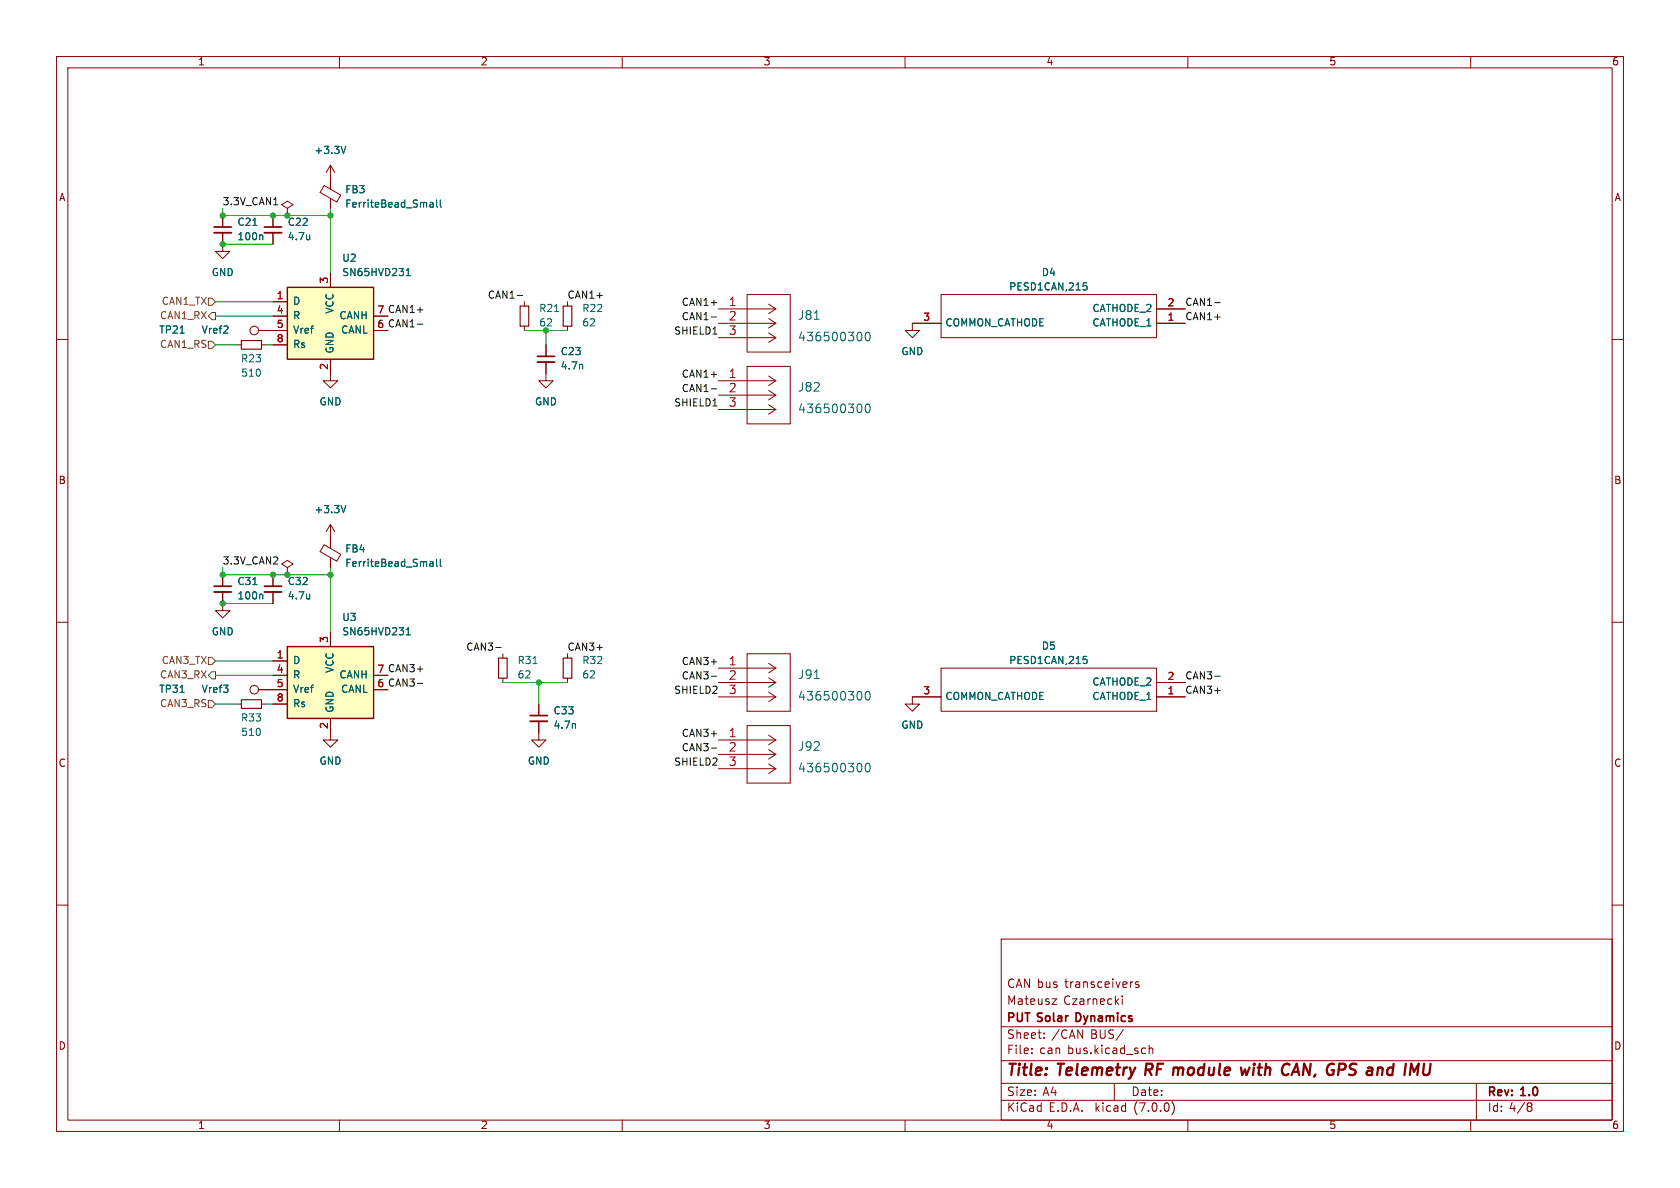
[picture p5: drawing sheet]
<svg xmlns="http://www.w3.org/2000/svg" width="297mm" height="210mm" viewBox="0 0 297 210" stroke-linecap="round" stroke-linejoin="round" font-family="sans-serif">
<g fill="none" stroke="#840000" stroke-width=".18">
<path d="M10 10h277v190h-277zM12 12h273v186h-273zM60 10v2M110 10v2M160 10v2M210 10v2M260 10v2M39.4 38.1v2M48.3 38.1v2M50.8 36.8l1-.6-1-.6-1 .6 1 .6v1.3M50.8 38.1h.1M57.3 32.8l2.9 1.7-.7 1.2-2.9-1.7z"/>
<path d="M58.4 29.2v4.2M58.4 35.1v1.7M58.4 29.2l-.7 1.3M58.4 29.2l.8 1.3M10 60h2M39.4 41.1v3.4h1.2l-1.2 1.2-1.3-1.2h1.3M45.7 58.4h5.1M48.3 53.3h2.5M48.3 55.9h2.5M48.3 41.1v2.1M58.4 48.3v2.5M66 55.9h2.6"/>
<path d="M66 58.4h2.6M92.7 53.3v.8M92.7 57.7v.7M100.3 53.3v.8M100.3 57.7v.7M127 57.2h10.2M127 54.6h10.2M127 59.7h10.2M132.1 52.1h7.6v10.1h-7.6zM135.9 58.9l1.3 .8M135.9 56.3l1.3 .9M135.9 53.8l1.3 .8"/>
<path d="M137.2 59.7l-1.3 .8M137.2 57.2l-1.3 .8M137.2 54.6l-1.3 .8M166.4 52.1h38.1v7.6h-38.1zM166.4 57.2h-5.1v1.2h1.3l-1.3 1.3-1.3-1.3h1.3M204.5 57.2h5M204.5 54.6h5M285 60h2M41.9 61h.8M46.2 61h.8M48.3 61h2.5M58.4 63.5v3.8h1.3l-1.3 1.3-1.3-1.3h1.3"/>
<path d="M96.5 64v3.3h1.3l-1.3 1.3-1.3-1.3h1.3M96.5 61v2M127 72.4h10.2M127 69.9h10.2M127 67.3h10.2M132.1 64.8h7.6v10.1h-7.6zM135.9 71.6l1.3 .8M135.9 69l1.3 .9M135.9 66.5l1.3 .8M137.2 72.4l-1.3 .8M137.2 69.9l-1.3 .8M137.2 67.3l-1.3 .8"/>
<path d="M57.3 96.3l2.9 1.7-.7 1.2-2.9-1.7zM58.4 92.7v4.2M58.4 98.6v1.7M58.4 92.7l-.7 1.3M58.4 92.7l.8 1.3M10 110h2M39.4 104.6v3.4h1.2l-1.2 1.2-1.3-1.2h1.3M39.4 101.6v2M48.3 101.6v2M48.3 104.6v2.1M48.3 116.8h2.5M48.3 119.4h2.5"/>
<path d="M50.8 100.3l1-.6-1-.6-1 .6 1 .6v1.3M50.8 101.6h.1M58.4 111.8v2.5M66 119.4h2.6M88.9 115.6v.7M88.9 119.9v.8M100.3 115.6v.7M100.3 119.9v.8M127 118.1h10.2M132.1 115.6h7.6v10.1h-7.6zM135.9 119.8l1.3 .9M135.9 117.3l1.3 .8"/>
<path d="M137.2 118.1l-1.3 .8M166.4 118.1h38.1v7.6h-38.1zM285 110h2M41.9 124.5h.8M45.7 121.9h5.1M46.2 124.5h.8M48.3 124.5h2.5M58.4 127v3.8h1.3l-1.3 1.3-1.3-1.3h1.3M66 121.9h2.6M95.2 127.5v3.3h1.3l-1.3 1.3-1.2-1.3h1.2M95.2 124.5v2M127 135.9h10.2"/>
<path d="M127 133.4h10.2M127 130.8h10.2M127 123.2h10.2M127 120.7h10.2M132.1 128.3h7.6v10.1h-7.6zM135.9 135.1l1.3 .8M135.9 132.5l1.3 .9M135.9 130l1.3 .8M135.9 122.4l1.3 .8M137.2 135.9l-1.3 .8M137.2 133.4l-1.3 .8M137.2 130.8l-1.3 .8"/>
<path d="M137.2 123.2l-1.3 .8M137.2 120.7l-1.3 .8M166.4 123.2h-5.1v1.3h1.3l-1.3 1.2-1.3-1.2h1.3M204.5 123.2h5M204.5 120.7h5M10 160h2M285 160h2M177 166h108v32h-108zM186 176.6h.8l-.8 1h.8M198.4 176.1v.1M198.4 176.6v1M200.2 173.6h.1"/>
<path d="M201.3 173.6h-.4l-.2 .2 .1 .2 .5 .1v.4h-.6M60 198v2M110 198v2M160 198v2M177 194.5h108M177 191.5h108M177 187.5h108M177 181.5h108M182.4 186.1v.2M182.4 185.3v.2M184.6 183.4v.2M184.6 182.6v.2"/>
<path d="M197 191.5v3M198.6 182l-1.3 1.9M203.2 184.8v1.5M203.2 185.4l.2-.1h.3l.1 1M207.2 194.7a1.72 1.72 0 0 1 0 2.3M210 198v2M260 198v2M261 191.5v6.5M270.3 195.6h.2M270.5 195l.3 .2-.3 .4M270.5 195.6l.3 .1v.5l-.3 .3h-.2"/>
<circle cx="45" cy="58.4" r=".76"/>
<circle cx="45" cy="121.9" r=".76"/>
</g>
<path d="M220.9 188.7l-.5 1.3-.3-.9-.5 .9M227.9 188.1l.1 .1M229.2 188l-.9 2M251.8 188l-.2 1.7 .3 .3" fill="none" stroke="#840000" stroke-width=".4"/>
<path d="M91.9 54.1h1.6v3.6h-1.6zM99.6 54.1h1.5v3.6h-1.5zM42.7 60.2h3.5v1.5h-3.5zM88.1 116.3h1.6v3.6h-1.6zM99.6 116.3h1.5v3.6h-1.5zM42.7 123.7h3.5v1.5h-3.5z" fill="none" stroke="#840000" stroke-width=".2"/>
<g fill="#ffffc2" stroke="#ffffc2" stroke-width=".18">
<path d="M50.8 50.8h15.2v12.7h-15.2z"/>
<path d="M50.8 114.3h15.2v12.7h-15.2z"/>
</g>
<path d="M50.8 50.8h15.2v12.7h-15.2zM50.8 114.3h15.2v12.7h-15.2z" fill="none" stroke="#840000" stroke-width=".25"/>
<g fill="none" stroke="#006464" stroke-width=".18">
<path d="M61.1 25.9l-.4 1.2M76 35.8h.5l.1 .8M76 36.6h.6M76.6 36.1l-.6 .1M77.2 35.4v1l.2 .2M77.8 35.4v1l.2 .2M46.3 41.5l.2 .2v.7M71.8 48.7h.7M71.8 47.8l.4-.3v1.2M144 56.4h.8M152.2 58.9l.2 .4-.2 .8M153.1 58.9l.2-.2a.83 .83 0 0 1 .6 .7 .83 .83 0 0 1-.3 .8h-.1a.82 .82 0 0 1-.4-1.3z"/>
<path d="M191.5 50h.6M191.6 50.5h.4l.2 .2-.1 .5-.5 .1M152.2 71.6l.2 .4-.2 .8M153.1 71.6l.2-.2a.83 .83 0 0 1 .6 .7 .83 .83 0 0 1-.3 .8h-.1a.82 .82 0 0 1-.4-1.3zM61.1 89.4l-.4 1.2M76 99.3h.5l.1 .8M76.6 99.6l-.6 .1M77.2 98.9v1l.2 .2M77.8 98.9v1l.2 .2M46.3 105l.2 .2v.7M71.8 111.3l.4-.3v1.2M71.8 112.2h.7"/>
<path d="M76 100.1h.6M144 119.9h.8M191.5 116h.6M191.6 116.5h.4l.2 .3-.1 .4-.5 .1M152.2 135.1l.2 .4-.2 .8M152.2 122.4l.2 .4-.2 .8M153.1 135.1l.2-.2a.83 .83 0 0 1 .6 .7 .83 .83 0 0 1-.3 .8h-.1a.82 .82 0 0 1-.4-1.3zM153.1 122.4l.2-.2a.83 .83 0 0 1 .6 .7 .83 .83 0 0 1-.3 .8h-.1a.82 .82 0 0 1-.4-1.3z"/>
</g>
<path d="M37.8 41.1h3.1M46.7 41.1h3.1M95 64h3M37.8 104.6h3.1M46.7 104.6h3.1M93.7 127.5h3.1" fill="none" stroke="#840000" stroke-width=".33"/>
<path d="M37.8 40.1h3.1M46.7 40.1h3.1M95 63h3M37.8 103.6h3.1M46.7 103.6h3.1M93.7 126.5h3.1" fill="none" stroke="#840000" stroke-width=".3"/>
<path d="M36.8 52.7h.7l.6 .6-.6 .7h-.7zM37.5 55.2h.6v1.3h-.6l-.7-.6zM36.8 60.3h.7l.6 .7-.6 .6h-.7zM36.8 116.2h.7l.6 .6-.6 .7h-.7zM37.5 118.7h.6v1.3h-.6l-.7-.6zM36.8 123.8h.7l.6 .7-.6 .6h-.7z" fill="none" stroke="#725600" stroke-width=".18"/>
<g fill="none" stroke="#0f0f0f" stroke-width=".18">
<path d="M48.4 36.2h.7M73.8 57.3h.9M91.4 52.2h1M125.7 56h1M126 59.1h.8M214.8 53.5h.9M125.7 68.7h1M126 71.8h.8M87.6 114.5h1M125.7 119.5h1M214.8 119.5h.9M73.8 120.8h.9"/>
<path d="M125.7 132.2h1"/>
</g>
<g fill="none" stroke="#009600" stroke-width=".18">
<path d="M39.4 36.8v1.3h19M58.4 36.8v11.5M38.1 55.9h10.2M38.1 53.3h10.2M39.4 43.2h8.9M92.7 58.4h7.6M96.5 58.4v2.6M38.1 61h3.8M47 61h1.3M38.1 119.4h10.2M38.1 116.8h10.2M39.4 100.3v1.3h19"/>
<path d="M39.4 106.7h8.9M58.4 100.3v11.5M38.1 124.5h3.8M47 124.5h1.3M88.9 120.7h11.4M95.2 120.7v3.8"/>
</g>
<g fill="#009600" stroke="#009600" stroke-width=".18">
<circle cx="50.8" cy="101.6" r=".46"/>
<circle cx="58.4" cy="101.6" r=".46"/>
<circle cx="95.2" cy="120.7" r=".46"/>
<circle cx="96.5" cy="58.4" r=".46"/>
<circle cx="39.4" cy="101.6" r=".46"/>
<circle cx="39.4" cy="106.7" r=".46"/>
<circle cx="48.3" cy="101.6" r=".46"/>
<circle cx="58.4" cy="38.1" r=".46"/>
<circle cx="39.4" cy="43.2" r=".46"/>
<circle cx="39.4" cy="38.1" r=".46"/>
<circle cx="50.8" cy="38.1" r=".46"/>
<circle cx="48.3" cy="38.1" r=".46"/>
</g>
<g font-size="2.8" fill="#840000">
<text x="178" y="190.8">Title:</text>
<text x="187.1" y="190.8">Telemetry</text>
<text x="203.1" y="190.8">RF module</text>
<text x="221.3" y="190.8">with</text>
<text x="229.1" y="190.8">CAN, GPS and</text>
<text x="252.6" y="190.8">IMU</text>
</g>
<g font-size="2.1" fill="#a90000">
<text x="128.8" y="54.4">1</text>
<text x="128.8" y="56.9">2</text>
<text x="128.8" y="59.4">3</text>
<text x="128.8" y="67.1">1</text>
<text x="128.8" y="69.6">2</text>
<text x="128.8" y="72.1">3</text>
<text x="128.8" y="117.9">1</text>
<text x="128.8" y="120.4">2</text>
<text x="128.8" y="122.9">3</text>
<text x="128.8" y="130.6">1</text>
<text x="128.8" y="133.1">2</text>
<text x="128.8" y="135.6">3</text>
</g>
<g font-size="2.1" fill="#006464">
<text x="141" y="56.8">J81</text>
<text x="141" y="60.6">436500300</text>
<text x="141" y="69.5">J82</text>
<text x="141" y="73.3">436500300</text>
<text x="141" y="120.3">J91</text>
<text x="141" y="124.1">436500300</text>
<text x="141" y="133">J92</text>
<text x="141" y="136.8">436500300</text>
</g>
<g font-size="2.1" fill="#840000">
<text x="178" y="177.9">Mateusz</text>
<text x="178" y="174.9">CAN bus</text>
<text x="188" y="177.9">Czarnecki</text>
<text x="188.2" y="174.9">transceivers</text>
<text x="178" y="183.9">Sheet:</text>
<text x="178" y="181.1">PUT Solar</text>
<text x="185.9" y="183.9">/CAN</text>
<text x="190.8" y="181.1">Dynamics</text>
<text x="192.8" y="183.9">BUS/</text>
<text x="178" y="186.6">File:</text>
<text x="183.8" y="186.6">can</text>
<text x="188.7" y="186.6">bus.kicad_sch</text>
<text x="178" y="196.8">KiCad</text>
<text x="178" y="194">Size:</text>
<text x="184.3" y="194">A4</text>
<text x="185.4" y="196.8">E.D.A.</text>
<text x="193.7" y="196.8">kicad</text>
<text x="200" y="194">Date:</text>
<text x="200.6" y="196.8">(7.0.0)</text>
<text x="263" y="194.2">Rev:</text>
<text x="263" y="196.8">Id: 4/8</text>
<text x="269" y="194.2">1.0</text>
</g>
<g font-size="1.8" fill="#840000">
<text x="35" y="11.8">1</text>
<text x="85" y="11.8">2</text>
<text x="135" y="11.8">3</text>
<text x="185" y="11.8">4</text>
<text x="235" y="11.8">5</text>
<text x="285" y="11.8">6</text>
<text x="10.4" y="35.8">A</text>
<text x="285.4" y="35.8">A</text>
<text x="10.3" y="85.8">B</text>
<text x="285.3" y="85.8">B</text>
<text x="10.3" y="135.8">C</text>
<text x="285.3" y="135.8">C</text>
<text x="10.3" y="185.8">D</text>
<text x="285.3" y="185.8">D</text>
<text x="35" y="199.8">1</text>
<text x="85" y="199.8">2</text>
<text x="135" y="199.8">3</text>
<text x="185" y="199.8">4</text>
<text x="235" y="199.8">5</text>
<text x="285" y="199.8">6</text>
</g>
<g font-size="1.8" fill="#006464">
<text x="55.5" y="27.5">+3.3V</text>
<text x="61" y="34.4">FB3</text>
<text x="41.9" y="40.2">C21</text>
<text x="50.8" y="40.2">C22</text>
<text x="61" y="37">FerriteBead_Small</text>
<text x="41.9" y="42.7">100n</text>
<text x="50.8" y="42.7">4.7u</text>
<text x="60.4" y="46.5">U2</text>
<text x="37.4" y="49.1">GND</text>
<text x="60.4" y="49.1">SN65HVD231</text>
<text x="178.3" y="51.6">PESD1CAN,215</text>
<text x="184.1" y="49.1">D4</text>
<text x="28.1" y="59.2">TP21</text>
<text x="35.6" y="59.2">Vref2</text>
<text x="51.8" y="54.2">D</text>
<text x="51.8" y="56.7">R</text>
<text x="51.8" y="59.2">Vref</text>
<text x="59.2" y="55.6" transform="rotate(-90 59.2 55.6)">VCC</text>
<text x="59.9" y="56.7">CANH</text>
<text x="60.2" y="59.2">CANL</text>
<text x="95.3" y="55.4">R21</text>
<text x="95.3" y="58">62</text>
<text x="102.9" y="55.4">R22</text>
<text x="102.9" y="58">62</text>
<text x="167.1" y="58">COMMON_CATHODE</text>
<text x="193" y="58">CATHODE_1</text>
<text x="193" y="55.4">CATHODE_2</text>
<text x="42.5" y="64.3">R23</text>
<text x="51.8" y="61.8">Rs</text>
<text x="59.2" y="62.5" transform="rotate(-90 59.2 62.5)">GND</text>
<text x="99.1" y="63.1">C23</text>
<text x="99.1" y="65.6">4.7n</text>
<text x="159.3" y="63.1">GND</text>
<text x="42.6" y="66.9">510</text>
<text x="56.4" y="71.9">GND</text>
<text x="94.5" y="71.9">GND</text>
<text x="55.5" y="91">+3.3V</text>
<text x="61" y="97.9">FB4</text>
<text x="61" y="100.5">FerriteBead_Small</text>
<text x="41.9" y="103.7">C31</text>
<text x="41.9" y="106.2">100n</text>
<text x="50.8" y="103.7">C32</text>
<text x="50.8" y="106.2">4.7u</text>
<text x="37.4" y="112.6">GND</text>
<text x="60.4" y="110">U3</text>
<text x="60.4" y="112.6">SN65HVD231</text>
<text x="51.8" y="117.7">D</text>
<text x="59.2" y="119.1" transform="rotate(-90 59.2 119.1)">VCC</text>
<text x="91.4" y="117.7">R31</text>
<text x="102.9" y="117.7">R32</text>
<text x="178.3" y="117.7">PESD1CAN,215</text>
<text x="184.1" y="115.1">D5</text>
<text x="28.1" y="122.7">TP31</text>
<text x="35.6" y="122.7">Vref3</text>
<text x="51.8" y="120.2">R</text>
<text x="51.8" y="122.7">Vref</text>
<text x="51.8" y="125.3">Rs</text>
<text x="59.2" y="126" transform="rotate(-90 59.2 126)">GND</text>
<text x="59.9" y="120.2">CANH</text>
<text x="60.2" y="122.7">CANL</text>
<text x="91.4" y="120.2">62</text>
<text x="102.9" y="120.2">62</text>
<text x="167.1" y="124">COMMON_CATHODE</text>
<text x="193" y="124">CATHODE_1</text>
<text x="193" y="121.5">CATHODE_2</text>
<text x="42.5" y="127.8">R33</text>
<text x="42.6" y="130.4">510</text>
<text x="97.8" y="126.6">C33</text>
<text x="97.8" y="129.1">4.7n</text>
<text x="159.3" y="129.1">GND</text>
<text x="56.4" y="135.4">GND</text>
<text x="93.3" y="135.4">GND</text>
</g>
<g font-size="1.8" fill="#0f0f0f">
<text x="39.4" y="36.5">3.3V_CAN1</text>
<text x="86.1" y="53">CAN1-</text>
<text x="100.3" y="53">CAN1+</text>
<text x="66.6" y="58.2">6 CAN1-</text>
<text x="66.6" y="55.6">7 CAN1+</text>
<text x="119.1" y="59.3">SHIELD1</text>
<text x="120.4" y="54.3">CAN1+</text>
<text x="120.4" y="56.8">CAN1-</text>
<text x="209.5" y="56.8">CAN1+</text>
<text x="209.5" y="54.3">CAN1-</text>
<text x="120.4" y="67">CAN1+</text>
<text x="120.4" y="69.5">CAN1-</text>
<text x="119.1" y="72">SHIELD1</text>
<text x="39.4" y="100">3.3V_CAN2</text>
<text x="66.6" y="119.1">7 CAN3+</text>
<text x="82.3" y="115.2">CAN3-</text>
<text x="100.3" y="115.2">CAN3+</text>
<text x="120.4" y="117.8">CAN3+</text>
<text x="66.6" y="121.7">6 CAN3-</text>
<text x="119.1" y="122.8">SHIELD2</text>
<text x="120.4" y="120.3">CAN3-</text>
<text x="209.5" y="122.8">CAN3+</text>
<text x="209.5" y="120.3">CAN3-</text>
<text x="120.4" y="130.5">CAN3+</text>
<text x="119.1" y="135.5">SHIELD2</text>
<text x="120.4" y="133">CAN3-</text>
</g>
<g font-size="1.8" fill="#a90000">
<text x="48.9" y="53.1">1</text>
<text x="58.2" y="50.2" transform="rotate(-90 58.2 50.2)">3</text>
<text x="48.9" y="55.6">4</text>
<text x="48.9" y="58.2">5</text>
<text x="66.6" y="58.2">6</text>
<text x="66.6" y="55.6">7</text>
<text x="163.2" y="56.9">3</text>
<text x="206.3" y="56.9">1</text>
<text x="206.3" y="54.4">2</text>
<text x="48.9" y="60.7">8</text>
<text x="58.2" y="65.4" transform="rotate(-90 58.2 65.4)">2</text>
<text x="58.2" y="113.7" transform="rotate(-90 58.2 113.7)">3</text>
<text x="48.9" y="116.6">1</text>
<text x="48.9" y="119.1">4</text>
<text x="66.6" y="119.1">7</text>
<text x="48.9" y="121.7">5</text>
<text x="48.9" y="124.2">8</text>
<text x="66.6" y="121.7">6</text>
<text x="163.2" y="122.9">3</text>
<text x="206.3" y="122.9">1</text>
<text x="206.3" y="120.4">2</text>
<text x="58.2" y="128.9" transform="rotate(-90 58.2 128.9)">2</text>
</g>
<g font-size="1.8" fill="#725600">
<text x="28.2" y="56.7">CAN1_RX</text>
<text x="28.5" y="54.2">CAN1_TX</text>
<text x="28.2" y="61.8">CAN1_RS</text>
<text x="28.5" y="117.7">CAN3_TX</text>
<text x="28.2" y="120.2">CAN3_RX</text>
<text x="28.2" y="125.3">CAN3_RS</text>
</g>
</svg>
